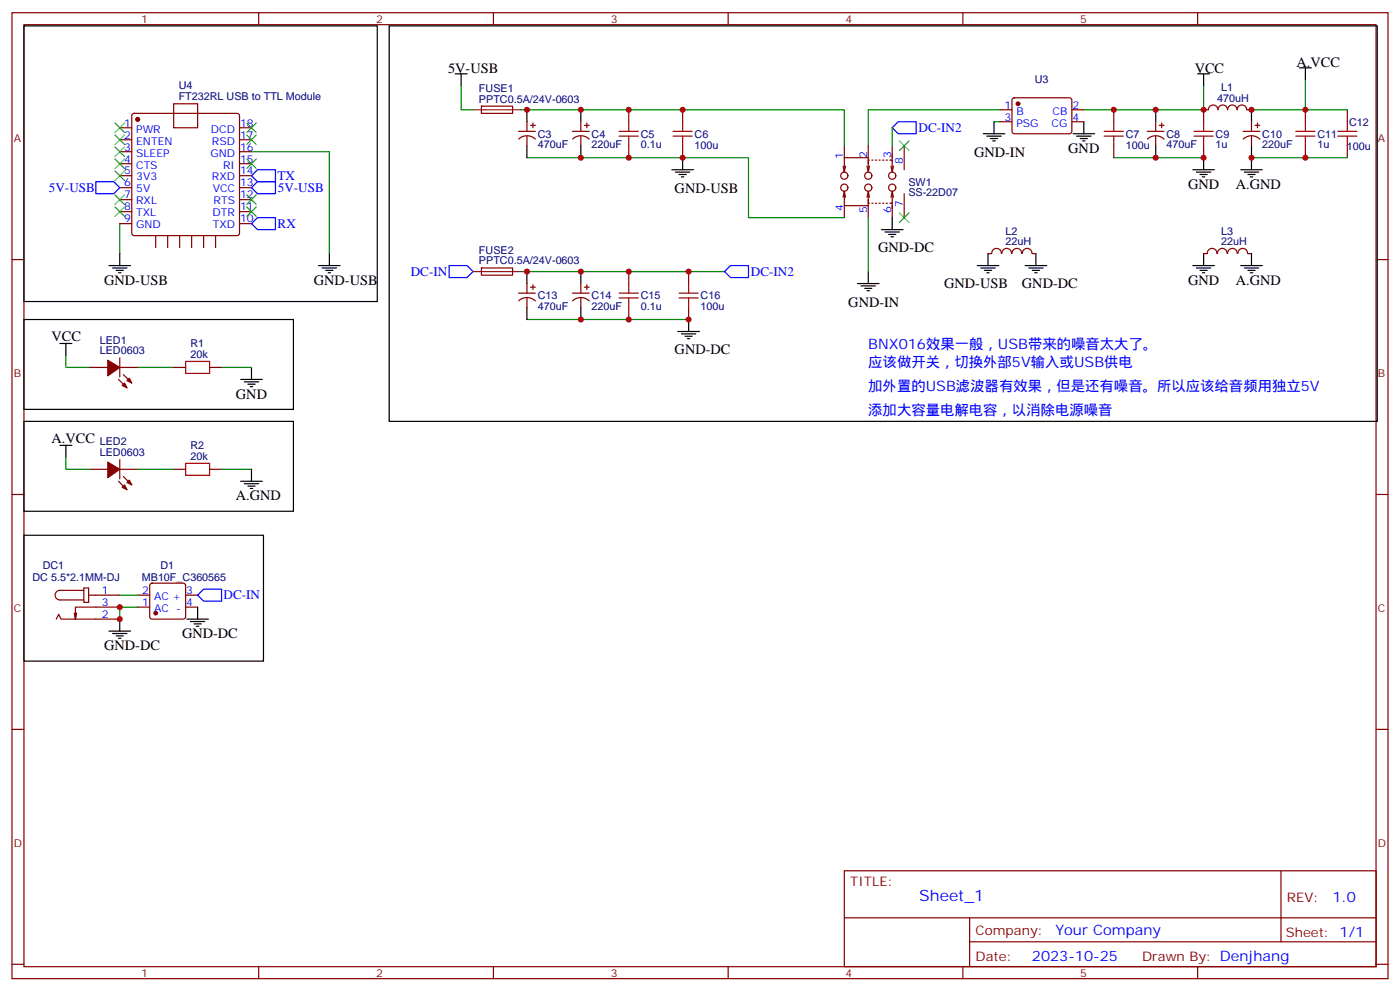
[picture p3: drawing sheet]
<svg xmlns="http://www.w3.org/2000/svg" width="412mm" height="292mm" viewBox="0 0 412 292" stroke-linecap="round" stroke-linejoin="round" font-family="sans-serif">
<g fill="none" stroke="#870000" stroke-width=".35">
<path d="M3.5 3.7h405.4v284.4h-405.4zM7.1 7.3h398.2v277.3h-398.2zM76.2 3.7v3.6M145.3 3.7v3.6M214.5 3.7v3.6M283.6 3.7v3.6M352.8 3.7v3.6M35.3 37.6h3.5M39 33.6l.5-.2h30.3l.5 .2 .3 .5v34.6l-.3 .4-.5 .3h-30.3l-.5-.3-.2-.4v-34.6zM51.2 30.6h7v7h-7zM70.6 37.6h3.5M141.8 31.3h9.2v2l-9.1 .1z"/>
<path d="M152.8 38.7h4.9M155.2 35.8v2.9M156.3 36.9h1.4M157 36.2v1.4M168.6 38.7h5M171.1 35.8v2.9M172.2 36.9h1.4M172.9 36.2v1.4M185.2 32.3v3.5M201.1 32.3v3.5M294.6 32.3h3.5M294.6 35.8h3.5"/>
<path d="M298.3 29l.5-.2h16.5l.4 .7v9.4l-.7 .5-16.5-.1-.4-.6v-9.2zM315.7 32.3h3.6M315.7 35.8h3.6M328.1 32.3v3.5M338 38.7h4.9M340.4 35.8v2.9M341.5 36.9h1.4M342.2 36.2v1.4M366.2 38.7h4.9M368.7 32.3h-1.5a1.41 1.41 0 0 0-1.4-1.4 1.41 1.41 0 0 0-1.4 1.4 1.41 1.41 0 0 0-1.4-1.4 1.41 1.41 0 0 0-1.4 1.4 1.41 1.41 0 0 0-1.4-1.4 1.41 1.41 0 0 0-1.4 1.4 1.41 1.41 0 0 0-1.4-1.4 1.41 1.41 0 0 0-1.4 1.4h-1.5v3.5M368.7 35.8v2.9M369.7 36.9h1.4"/>
<path d="M370.4 36.2v1.4M384.5 32.3v3.5M396.9 32.3v3.5M35.3 41.1h3.5M35.3 44.7h3.5M35.3 48.2h3.5M35.3 51.7h3.5M35.3 55.2h3.5M35.3 58.8h3.5M70.6 41.1h3.5M70.6 44.7h3.5M70.6 48.2h3.5"/>
<path d="M70.6 51.7h3.5M70.6 55.2h3.5M70.6 58.8h3.5M152.8 40.9a3.5 3.5 0 0 1 4.9 .1M155.2 40.1v2.8M168.7 40.9a3.5 3.5 0 0 1 4.9 .1M171.1 40.1v2.8M185.2 42.9v3.5M201.1 42.9v3.5M248.4 48.9l.3 1.8M248.7 56.3v4.2h7.1M248.7 42.9v3.5"/>
<path d="M248.7 56.3l.4 1.8M248.7 56.3l-.3 1.8M249.1 48.9l-.4 1.8M255.4 48.9l.4 1.8 .3-1.8M255.4 58.1l.4-1.8 .3 1.8M255.8 46.4h-7.1v4.3M255.8 57v2.8h.3M255.8 42.9v5.3M255.8 58.8v5.3M256.1 47.1h-.3v2.9M256.8 47.1h.4M256.8 59.8h.4"/>
<path d="M257.9 47.1h.3M257.9 59.8h.3M258.9 47.1h.4M258.9 59.8h.4M260 47.1h.3M260 59.8h.3M261.1 47.1h.3M261.1 59.8h.3M262.1 47.1h.7v2.9M262.5 48.9l.3 1.8 .4-1.8M262.5 58.1l.3-1.8 .4 1.8M262.8 57v2.8h-.7"/>
<path d="M262.8 42.9v4.4M262.8 59.7v4.4M266.3 42.9v7.1M266.3 57v7.1M328.1 42.9v3.5M338 40.9a3.5 3.5 0 0 1 4.9 .1M340.4 40.1v2.8M354.5 42.9v3.5M366.2 40.9a3.5 3.5 0 0 1 4.9 .1M368.7 40.1v2.8M384.5 42.9v3.5M396.9 42.9v3.5"/>
<path d="M3.5 76.4h3.6M35.3 62.3h3.5M35.3 65.8h3.5M45.9 69.4v3.5M49.4 69.4v3.5M52.9 69.4v3.5M56.4 69.4v3.5M60 69.4v3.5M63.5 69.4v3.5M70.6 62.3h3.5M70.6 65.8h3.5M141.8 78.9h9.2v2.1h-9.1z"/>
<path d="M185.2 79.9v3.6M202.8 79.9v3.6M248.7 60.5v3.6M291 74.6h1.1M292.1 74.6a1.41 1.41 0 0 1 1.4-1.5 1.41 1.41 0 0 1 1.5 1.5M295.1 74.6a1.41 1.41 0 0 1 1.4-1.5 1.41 1.41 0 0 1 1.4 1.5M298.1 74.6a1.41 1.41 0 0 1 1.4-1.5 1.41 1.41 0 0 1 1.4 1.5M301.2 74.6a1.41 1.41 0 0 1 1.4-1.5 1.41 1.41 0 0 1 1.4 1.5M304.1 74.6h1.1M354.5 74.6h1.1M355.6 74.6a1.41 1.41 0 0 1 1.4-1.5 1.41 1.41 0 0 1 1.5 1.5M358.6 74.6a1.41 1.41 0 0 1 1.4-1.5 1.41 1.41 0 0 1 1.4 1.5"/>
<path d="M361.6 74.6a1.41 1.41 0 0 1 1.4-1.5 1.41 1.41 0 0 1 1.4 1.5M364.7 74.6a1.41 1.41 0 0 1 1.4-1.5 1.41 1.41 0 0 1 1.4 1.5M367.6 74.6h1.1M405.3 76.4h3.6M152.8 86.3h4.9M152.8 88.6a3.5 3.5 0 0 1 4.9 0M155.2 83.5v2.8M155.2 87.7v2.8M156.3 84.5h1.4M157 83.8v1.4M168.6 86.3h5M168.7 88.6a3.5 3.5 0 0 1 4.9 0"/>
<path d="M171.1 83.5v2.8M171.1 87.7v2.8M172.2 84.5h1.4M172.9 83.8v1.4M185.2 90.5v3.6M202.8 90.5v3.6M26.5 108.2h5.2M34.9 111.7l2.5 2.5M35.3 105.3v5.7M35.3 108.2h5.3M36.3 110.3l2.5 2.4M51.2 108.2h3.5"/>
<path d="M61.7 108.2h3.6M26.5 138.1h5.2M35.3 135.3v5.7M35.3 138.1h5.3M51.2 138.1h3.5M61.7 138.1h3.6M3.5 145.6h3.6M34.9 141.7l2.5 2.4M36.3 140.3l2.5 2.4M405.3 145.6h3.6M24.7 173.1h1.4v4.2h-1.4zM24.7 173.8h-7.1a1.41 1.41 0 0 0-1.4 1.4 1.41 1.41 0 0 0 1.4 1.4h7.1"/>
<path d="M26.1 175.2h9.2M35.3 178.7h-13.1v3.5l-.3-1.7M40.6 175.2h3.5M40.6 178.7h3.5M44.3 171.9l.5-.2h9.2l.5 .2 .2 .5v9.1l-.3 .5-.4 .2h-9.2l-.5-.2-.2-.5v-9.1zM54.7 175.2h3.5M54.7 178.7h3.5M16.6 182.2l.7-1.4 .7 1.4h17.3M22.6 180.5l-.4 1.7M3.5 214.7h3.6M405.3 214.7h3.6M248.7 256.3h156.6v28.3h-156.6z"/>
<path d="M377.3 256.4v20.8M248.7 270.2h156.5M285.6 277.2h119.6M285.6 270.2v14.1M3.5 283.8h3.6M76.2 284.6v3.5M145.3 284.6v3.5M214.5 284.6v3.5M283.6 284.6v3.5M352.8 284.6v3.5M405.3 283.8h3.6"/>
<circle cx="248.7" cy="55.2" r="1.06"/>
<circle cx="248.7" cy="51.7" r="1.06"/>
<circle cx="255.8" cy="51.7" r="1.06"/>
<circle cx="255.8" cy="55.2" r="1.06"/>
<circle cx="262.8" cy="51.7" r="1.06"/>
<circle cx="262.8" cy="55.2" r="1.06"/>
</g>
<g fill="none" stroke="#000" stroke-width=".35">
<path d="M7.1 7.6h104v81.2h-104zM114.7 7.6h291v116.4h-291zM382.8 20h3.5M384.5 20v3.5M134.1 21.7h3.5M135.8 21.7v3.6M155.2 32.3v3.5M171.1 32.3v3.5M289.6 39.4h6.4M292.8 35.8v3.6M316.1 39.4h6.3M319.3 35.8v3.6"/>
<path d="M340.4 32.3v3.5M352.8 21.7h3.5M354.5 21.7v3.6M368.7 32.3v3.5M155.2 42.9v3.5M171.1 42.9v3.5M197.9 50h6.4M199 50.7h4.2M200 51.4h2.1M200.7 52.1h.7M201.1 46.4v3.6M290.7 40.1h4.2"/>
<path d="M291.7 40.8h2.2M292.5 41.5h.7M317.1 40.1h4.3M318.2 40.8h2.1M318.9 41.5h.7M340.4 42.9v3.5M351.4 50h6.3M352.4 50.7h4.3M353.5 51.4h2.1M354.2 52.1h.7M354.5 46.4v3.6M365.5 50h6.3"/>
<path d="M366.5 50.7h4.3M367.6 51.4h2.1M368.3 52.1h.7M368.7 42.9v7.1M32.1 78.2h6.4M33.2 78.9h4.2M34.2 79.6h2.1M35.3 74.6v3.6M93.8 78.2h6.4M94.9 78.9h4.2M96 79.6h2.1M97 74.6v3.6"/>
<path d="M155.2 79.9v3.6M171.1 79.9v3.6M255.8 79.9v3.6M259.6 67.6h6.4M260.7 68.3h4.2M261.8 69h2.1M262.5 69.7h.7M262.8 64.1v3.5M287.9 78.2h6.3M288.9 78.9h4.3M290 79.6h2.1M291 74.6v3.6"/>
<path d="M302 78.2h6.3M303 78.9h4.3M304.1 79.6h2.1M305.2 74.6v3.6M351.4 78.2h6.3M352.4 78.9h4.3M353.5 79.6h2.1M354.5 74.6v3.6M365.5 78.2h6.3M366.5 78.9h4.3M367.6 79.6h2.1M368.7 74.6v3.6"/>
<path d="M7.1 94.1h79.3v26.4h-79.3zM34.9 80.3h.7M96.7 80.3h.7M155.2 90.5v3.6M171.1 90.5v3.6M199.7 97.6h6.3M200.7 98.3h4.3M201.8 99h2.1M202.5 99.7h.7M202.8 94.1v3.5M252.6 83.5h6.3M253.6 84.2h4.3"/>
<path d="M254.7 84.9h2.1M255.4 85.6h.7M290.7 80.3h.7M304.8 80.3h.7M354.2 80.3h.7M368.3 80.3h.7M17.6 101.1h3.6M19.4 101.1v3.5M70.9 111.7h6.4M72 112.4h4.2M73 113.1h2.1M73.7 113.8h.7"/>
<path d="M74.1 108.2v3.5M7.1 124h79.3v26.5h-79.3zM17.6 131.1h3.6M19.4 131.1v3.5M74.1 138.1v3.6M7.1 157.6h70.5v37h-70.5zM70.9 141.7h6.4M72 142.4h4.2M73 143.1h2.1M73.7 143.8h.7M58.2 178.7v3.5M32.1 185.8h6.4"/>
<path d="M33.2 186.5h4.2M34.2 187.2h2.1M34.9 187.9h.7M35.3 182.2v3.6M55 182.2h6.4M56.1 183h4.2M57.1 183.7h2.2M57.9 184.4h.7"/>
</g>
<path d="M264.6 35.8h5.3v3.6h-5.3l-1.8-1.8zM28.2 53.5h5.3l1.8 1.7-1.8 1.8h-5.3zM74.1 51.7l1.7-1.7h5.3v3.5h-5.3zM75.8 53.5h5.3v3.5h-5.3l-1.7-1.8zM74.1 65.8l1.7-1.7h5.3v3.5h-5.3zM132.3 78.2h5.3l1.7 1.7-1.7 1.8h-5.3zM213.4 79.9l1.8-1.7h5.3v3.5h-5.3zM58.2 175.2l1.8-1.8h5.3v3.6h-5.3z" fill="none" stroke="#00f" stroke-width=".35"/>
<g fill="none" stroke="#a10000" stroke-width=".35">
<path d="M182.4 38.7h5.6M185.2 35.8v2.9M198.3 38.7h5.6M201.1 35.8v2.9M325.3 38.7h5.6M328.1 35.8v2.9M351.7 38.7h5.7M354.5 35.8v2.9M381.7 38.7h5.6M384.5 35.8v2.9M394.1 38.7h5.6M396.9 35.8v2.9"/>
<path d="M182.4 40.1h5.6M185.2 40.1v2.8M198.3 40.1h5.6M201.1 40.1v2.8M325.3 40.1h5.6M328.1 40.1v2.8M351.7 40.1h5.7M354.5 40.1v2.8M381.7 40.1h5.6M384.5 40.1v2.8M394.1 40.1h5.6M396.9 40.1v2.8"/>
<path d="M182.4 87.7h5.6M182.4 86.3h5.6M185.2 83.5v2.8M185.2 87.7v2.8M200 87.7h5.7M200 86.3h5.7M202.8 83.5v2.8M202.8 87.7v2.8M54.7 106.4h7v3.5h-7zM54.7 136.4h7v3.5h-7z"/>
</g>
<g fill="#870000" stroke="#870000" stroke-width=".35">
<path d="M31.7 136l3.6 2.1-3.6 2.5z"/>
<path d="M36.7 142.7l.7 1.4-1.4-.7z"/>
<path d="M37.4 142l.7-.7 .7 1.4z"/>
<path d="M31.7 106l3.6 2.2-3.6 2.4z"/>
<path d="M36 113.5l.7-.8 .7 1.5z"/>
<path d="M37.4 112l.7-.7 .7 1.4z"/>
<circle cx="299.9" cy="30.6" r=".53"/>
<circle cx="40.6" cy="35.1" r=".53"/>
<circle cx="45.9" cy="180.5" r=".53"/>
</g>
<g fill="none" stroke="#008700" stroke-width=".35">
<path d="M135.8 25.3v7h3.5M153.5 32.3h95.2v10.6M262.8 37.6v5.3M292.8 35.8h1.8M294.6 32.3h-38.8v10.6M354.5 25.3v7h-35.2M384.5 23.5v8.8h-15.8M384.5 32.3h12.4M74.1 44.7h22.9v29.9M155.2 46.4h65.3v17.7h28.2M328.1 46.4h26.4M368.7 46.4h28.2"/>
<path d="M35.3 65.8v8.8M153.5 79.9h59.9M255.8 64.1v15.8M155.2 94.1h47.6M19.4 104.6v3.6h7.1M40.6 108.2h10.6M65.3 108.2h8.8M19.4 134.6v3.5h7.1M40.6 138.1h10.6M65.3 138.1h8.8M35.3 175.2h5.3M40.6 178.7h-5.3v3.5"/>
</g>
<g fill="none" stroke="#3c3" stroke-width=".35">
<path d="M33.9 39.7l2.8 2.8M33.9 36.2l2.8 2.8M36.7 39.7l-2.8 2.8M36.7 36.2l-2.8 2.8M72.7 39.7l2.8 2.8M72.7 36.2l2.8 2.8M75.5 39.7l-2.8 2.8M75.5 36.2l-2.8 2.8M33.9 57.4l2.8 2.8M33.9 50.3l2.8 2.8M33.9 46.8l2.8 2.8M33.9 43.3l2.8 2.8"/>
<path d="M36.7 57.4l-2.8 2.8M36.7 50.3l-2.8 2.8M36.7 46.8l-2.8 2.8M36.7 43.3l-2.8 2.8M72.7 57.4l2.8 2.8M72.7 46.8l2.8 2.8M75.5 57.4l-2.8 2.8M75.5 46.8l-2.8 2.8M264.9 41.5l2.9 2.8M267.8 41.5l-2.9 2.8M33.9 60.9l2.8 2.8M36.7 60.9l-2.8 2.8"/>
<path d="M72.7 60.9l2.8 2.8M75.5 60.9l-2.8 2.8M264.9 62.7l2.9 2.8M267.8 62.7l-2.9 2.8"/>
</g>
<path d="M139.3 32.3h14.2M139.3 79.9h14.2" fill="none" stroke="#8c2424" stroke-width=".35"/>
<g fill="#c00">
<circle cx="354.5" cy="32.3" r=".88"/>
<circle cx="185.2" cy="79.9" r=".88"/>
<circle cx="202.8" cy="79.9" r=".88"/>
<circle cx="201.1" cy="46.4" r=".88"/>
<circle cx="202.8" cy="94.1" r=".88"/>
<circle cx="185.2" cy="46.4" r=".88"/>
<circle cx="171.1" cy="46.4" r=".88"/>
<circle cx="155.2" cy="79.9" r=".88"/>
<circle cx="171.1" cy="79.9" r=".88"/>
<circle cx="185.2" cy="94.1" r=".88"/>
<circle cx="171.1" cy="94.1" r=".88"/>
<circle cx="354.5" cy="46.4" r=".88"/>
<circle cx="328.1" cy="32.3" r=".88"/>
<circle cx="340.4" cy="32.3" r=".88"/>
<circle cx="340.4" cy="46.4" r=".88"/>
<circle cx="368.7" cy="32.3" r=".88"/>
<circle cx="384.5" cy="32.3" r=".88"/>
<circle cx="368.7" cy="46.4" r=".88"/>
<circle cx="384.5" cy="46.4" r=".88"/>
<circle cx="185.2" cy="32.3" r=".88"/>
<circle cx="201.1" cy="32.3" r=".88"/>
<circle cx="155.2" cy="32.3" r=".88"/>
<circle cx="171.1" cy="32.3" r=".88"/>
<circle cx="35.3" cy="182.2" r=".88"/>
<circle cx="35.3" cy="178.7" r=".88"/>
</g>
<text font-size="4.6" fill="#00f" x="270.8" y="265.4">Sheet_1</text>
<g font-size="4.2">
<text x="132" y="21.4">5V-USB</text>
<text x="351.9" y="21.4">VCC</text>
<text x="381.9" y="19.6">A.VCC</text>
<text x="286.9" y="46.1">GND-IN</text>
<text x="314.7" y="45">GND</text>
<text x="198.7" y="56.7">GND-USB</text>
<text x="350" y="55.6">GND</text>
<text x="364.1" y="55.6">A.GND</text>
<text x="258.7" y="74.3">GND-DC</text>
<text x="30.7" y="83.8">GND-USB</text>
<text x="92.4" y="83.8">GND-USB</text>
<text x="350" y="83.8">GND</text>
<text x="364.1" y="83.8">A.GND</text>
<text x="278.1" y="84.9">GND-USB</text>
<text x="301" y="84.9">GND-DC</text>
<text x="249.9" y="90.2">GND-IN</text>
<text x="15.2" y="100.4">VCC</text>
<text x="198.7" y="104.3">GND-DC</text>
<text x="69.5" y="117.3">GND</text>
<text x="15.2" y="130.4">A.VCC</text>
<text x="69.5" y="147.3">A.GND</text>
<text x="30.7" y="191.4">GND-DC</text>
<text x="53.6" y="187.9">GND-DC</text>
</g>
<g font-size="4.2" fill="#00f">
<text x="255.8" y="102.9">BNX016效果一般，USB带来的噪音太大了。</text>
<text x="255.8" y="108.2">应该做开关，切换外部5V输入或USB供电</text>
<text x="255.8" y="115.2">加外置的USB滤波器有效果，但是还有噪音。所以应该给音频用独立5V</text>
<text x="255.8" y="122.3">添加大容量电解电容，以消除电源噪音</text>
<text x="392.5" y="265.6">1.0</text>
<text x="310.9" y="275.2">Your Company</text>
<text x="304" y="283">2023-10-25</text>
</g>
<g font-size="3.9" fill="#00f">
<text x="270.6" y="38.9">DC-IN2</text>
<text x="81.8" y="53">TX</text>
<text x="14.4" y="56.5">5V-USB</text>
<text x="81.8" y="56.5">5V-USB</text>
<text x="81.8" y="67.1">RX</text>
<text x="121" y="81.1">DC-IN</text>
<text x="221.2" y="81.2">DC-IN2</text>
<text x="65.9" y="176.4">DC-IN</text>
</g>
<g font-size="3.9" fill="#800">
<text x="250.5" y="260.9">TITLE:</text>
<text x="379.1" y="265.6">REV:</text>
<text x="287.4" y="275.1">Company:</text>
<text x="378.7" y="275.7">Sheet: 1/1</text>
<text x="287.4" y="282.8">Date:</text>
<text x="336.4" y="282.9">Drawn By: Denjhang</text>
</g>
<g font-size="3.2" fill="#800">
<text x="41.6" y="6.7">1</text>
<text x="110.8" y="6.7">2</text>
<text x="179.9" y="6.7">3</text>
<text x="249.1" y="6.7">4</text>
<text x="318.2" y="6.7">5</text>
<text x="4.1" y="41.8">A</text>
<text x="405.9" y="41.8">A</text>
<text x="4.1" y="111">B</text>
<text x="405.9" y="111">B</text>
<text x="4.1" y="180.1">C</text>
<text x="405.9" y="180.1">C</text>
<text x="4.1" y="249.3">D</text>
<text x="405.9" y="249.3">D</text>
<text x="41.6" y="287.5">1</text>
<text x="110.8" y="287.5">2</text>
<text x="179.9" y="287.5">3</text>
<text x="249.1" y="287.5">4</text>
<text x="318.2" y="287.5">5</text>
</g>
<g font-size="3.2" fill="#000080">
<text x="52.6" y="29.5">FT232RL USB to TTL Module</text>
<text x="52.6" y="26.3">U4</text>
<text x="141.1" y="27">FUSE1</text>
<text x="304.8" y="24.4">U3</text>
<text x="358.5" y="29.9">470uH</text>
<text x="359.8" y="26.6">L1</text>
<text x="141.1" y="30.2">PPTC0.5A/24V-0603</text>
<text x="158.4" y="40.5">C3</text>
<text x="174.3" y="40.5">C4</text>
<text x="188.7" y="40.5">C5</text>
<text x="204.6" y="40.5">C6</text>
<text x="331.6" y="40.5">C7</text>
<text x="343.6" y="40.5">C8</text>
<text x="358.1" y="40.5">C9</text>
<text x="371.8" y="40.5">C10</text>
<text x="388.1" y="40.5">C11</text>
<text x="397.4" y="37">C12</text>
<text x="158.4" y="43.7">470uF</text>
<text x="174.3" y="43.7">220uF</text>
<text x="188.7" y="43.7">0.1u</text>
<text x="204.6" y="43.7">100u</text>
<text x="331.6" y="43.7">100u</text>
<text x="343.6" y="43.7">470uF</text>
<text x="358.1" y="43.7">1u</text>
<text x="371.8" y="43.7">220uF</text>
<text x="388.1" y="43.7">1u</text>
<text x="396.7" y="44">100u</text>
<text x="267.6" y="57.8">SS-22D07</text>
<text x="267.6" y="54.6">SW1</text>
<text x="296.2" y="69">L2</text>
<text x="359.7" y="69">L3</text>
<text x="141.1" y="77.8">PPTC0.5A/24V-0603</text>
<text x="141.1" y="74.6">FUSE2</text>
<text x="296.2" y="72.1">22uH</text>
<text x="359.7" y="72.1">22uH</text>
<text x="158.4" y="88.1">C13</text>
<text x="174.3" y="88.1">C14</text>
<text x="188.7" y="88.1">C15</text>
<text x="206.4" y="88.1">C16</text>
<text x="158.4" y="91.3">470uF</text>
<text x="174.3" y="91.3">220uF</text>
<text x="188.7" y="91.3">0.1u</text>
<text x="206.4" y="91.4">100u</text>
<text x="29.4" y="101.1">LED1</text>
<text x="29.4" y="104.3">LED0603</text>
<text x="56.1" y="105.3">20k</text>
<text x="56.1" y="102.2">R1</text>
<text x="29.4" y="131.1">LED2</text>
<text x="29.4" y="134.3">LED0603</text>
<text x="56.1" y="135.3">20k</text>
<text x="56.1" y="132.2">R2</text>
<text x="12.6" y="167.5">DC1</text>
<text x="47.3" y="167.5">D1</text>
<text x="9.6" y="171">DC 5.5*2.1MM-DJ</text>
<text x="41.8" y="171">MB10F_C360565</text>
</g>
<g font-size="3.2" fill="#00f">
<text x="295.9" y="32">1</text>
<text x="295.9" y="35.5">3</text>
<text x="299.4" y="33.7">B</text>
<text x="310" y="33.7">CB</text>
<text x="315.9" y="35.5">4</text>
<text x="315.9" y="32">2</text>
<text x="36.6" y="40.8">2</text>
<text x="36.6" y="37.3">1</text>
<text x="40.1" y="39">PWR</text>
<text x="62.1" y="39">DCD</text>
<text x="70.7" y="37.3">18</text>
<text x="70.7" y="40.8">17</text>
<text x="299.4" y="37.3">PSG</text>
<text x="309.8" y="37.3">CG</text>
<text x="36.6" y="47.8">4</text>
<text x="36.6" y="44.3">3</text>
<text x="40.1" y="46.1">SLEEP</text>
<text x="40.1" y="42.5">ENTEN</text>
<text x="62" y="46.1">GND</text>
<text x="62.4" y="42.5">RSD</text>
<text x="70.7" y="44.3">16</text>
<text x="70.7" y="47.8">15</text>
<text x="248.4" y="46.8" transform="rotate(-90 248.4 46.8)">1</text>
<text x="255.4" y="46.4" transform="rotate(-90 255.4 46.4)">2</text>
<text x="262.5" y="46.4" transform="rotate(-90 262.5 46.4)">3</text>
<text x="36.6" y="51.4">5</text>
<text x="40.1" y="53.1">3V3</text>
<text x="40.1" y="49.6">CTS</text>
<text x="62.4" y="53.1">RXD</text>
<text x="65.7" y="49.6">RI</text>
<text x="70.7" y="51.4">14</text>
<text x="266" y="48.2" transform="rotate(-90 266 48.2)">8</text>
<text x="36.6" y="58.4">7</text>
<text x="36.6" y="54.9">6</text>
<text x="40.1" y="56.7">5V</text>
<text x="62.6" y="56.7">VCC</text>
<text x="70.7" y="54.9">13</text>
<text x="70.7" y="58.4">12</text>
<text x="36.6" y="65.5">9</text>
<text x="36.6" y="61.9">8</text>
<text x="40.1" y="63.7">TXL</text>
<text x="40.1" y="60.2">RXL</text>
<text x="62.6" y="63.7">DTR</text>
<text x="62.9" y="60.2">RTS</text>
<text x="70.7" y="61.9">11</text>
<text x="70.7" y="65.5">10</text>
<text x="248.4" y="62.2" transform="rotate(-90 248.4 62.2)">4</text>
<text x="255.4" y="62.6" transform="rotate(-90 255.4 62.6)">5</text>
<text x="262.5" y="62.6" transform="rotate(-90 262.5 62.6)">6</text>
<text x="266" y="60.8" transform="rotate(-90 266 60.8)">7</text>
<text x="40.1" y="67.2">GND</text>
<text x="62.7" y="67.2">TXD</text>
<text x="30" y="174.8">1</text>
<text x="30" y="178.4">3</text>
<text x="41.9" y="178.4">1</text>
<text x="41.9" y="174.8">2</text>
<text x="45.4" y="176.6">AC +</text>
<text x="54.9" y="174.8">3</text>
<text x="54.9" y="178.4">4</text>
<text x="30" y="181.9">2</text>
<text x="45.4" y="180.1">AC -</text>
</g>
</svg>
